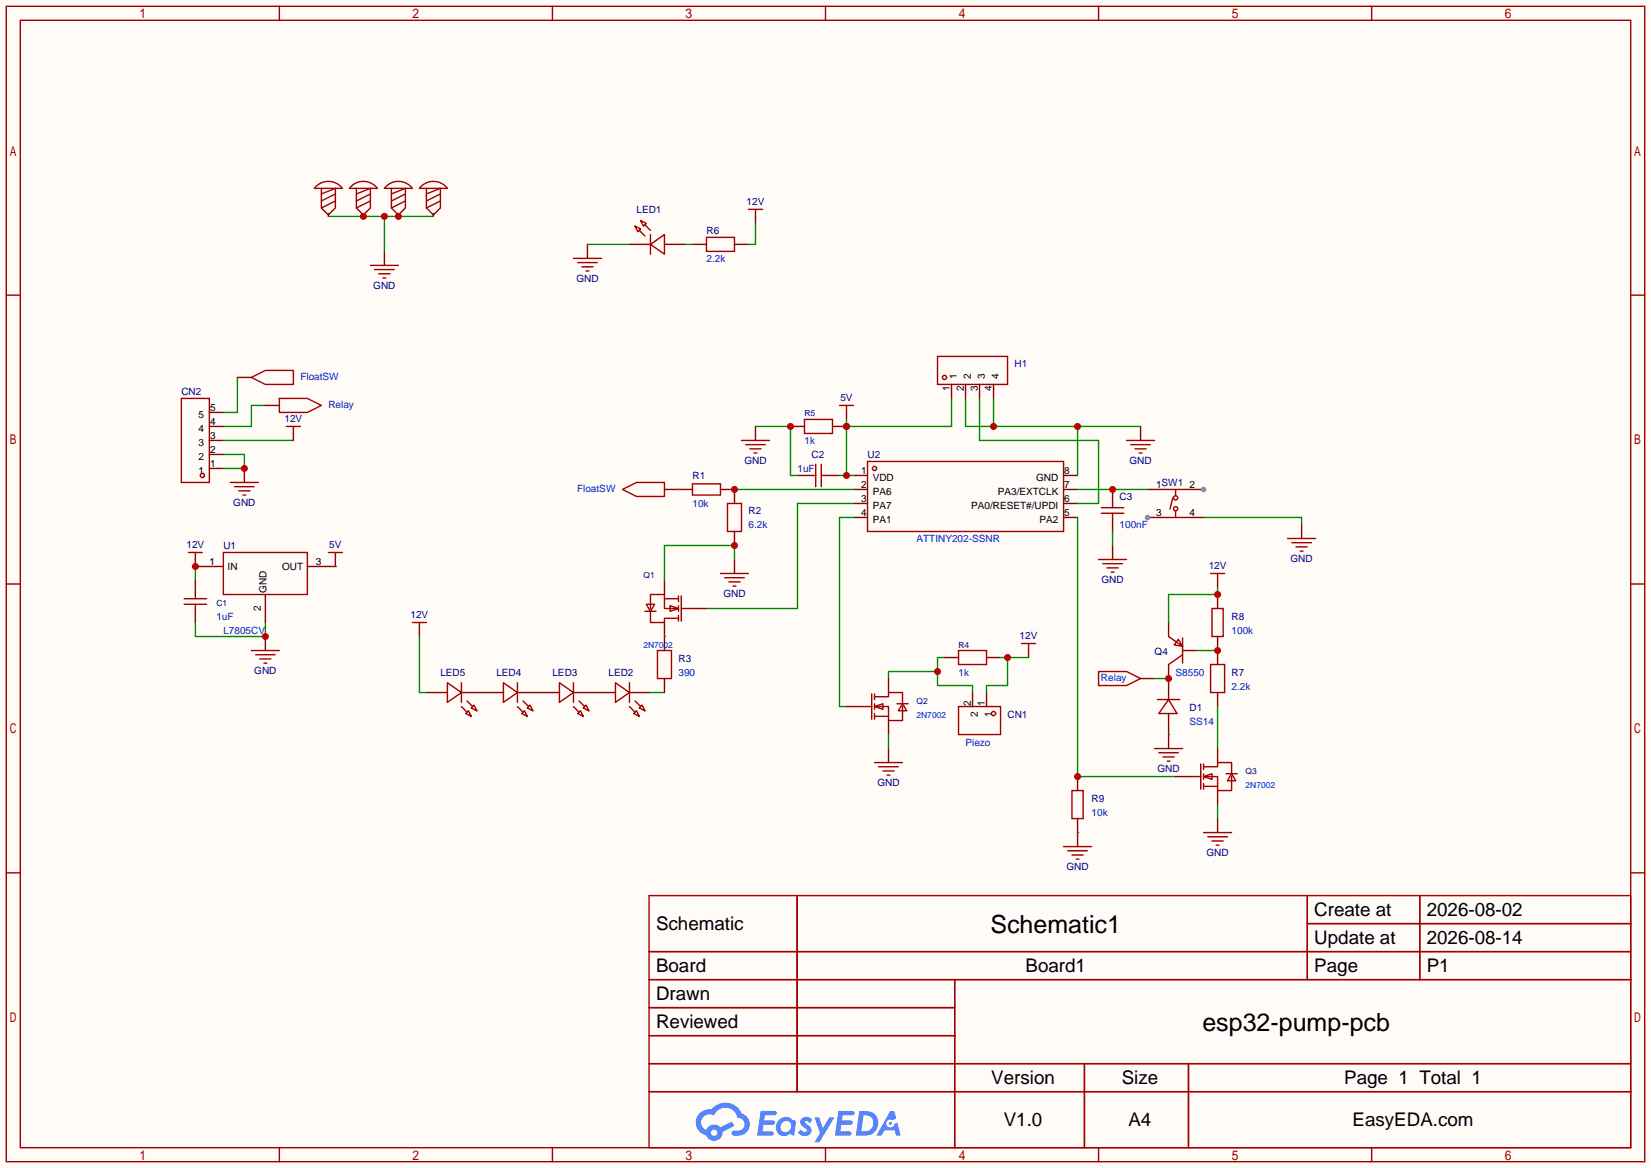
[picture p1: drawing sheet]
<svg xmlns="http://www.w3.org/2000/svg" width="299mm" height="212mm" viewBox="0 0 299 212" stroke-linecap="round" stroke-linejoin="round" font-family="sans-serif">
<path d="M0 0h299.5v211.8h-299.5z" fill="#fffcf7"/>
<g fill="none" stroke="#a10000" stroke-width=".25">
<path d="M1.1 1.1h297.2v209.6h-297.2zM3.7 3.7h292.1v204.5h-292.1zM50.7 1.1v2.6M100.2 1.1v2.6M149.7 1.1v2.6M199.3 1.1v2.6M248.8 1.1v2.6M1.1 53.5h2.6M295.8 53.5h2.5M1.1 105.9h2.6M295.8 105.9h2.5M1.1 158.3h2.6"/>
<path d="M295.8 158.3h2.5M117.7 162.4h178.1v45.8h-178.1zM117.7 172.6h178.1M117.7 177.7h178.1M144.6 162.4v35.6M173.2 177.7v30.5M237.1 162.4v15.3M237.1 167.5h58.7M257.5 162.4v15.3M117.7 182.8h55.5M117.7 192.9h178.1M117.7 187.8h55.5"/>
<path d="M117.7 198h178.1M196.7 192.9v15.3M215.6 192.9v15.3M50.7 208.2v2.5M100.2 208.2v2.5M149.7 208.2v2.5M199.3 208.2v2.5M248.8 208.2v2.5"/>
</g>
<g fill="#5487ff">
<path d="M145.5 202.8a1.3 1.3 0 0 1 1.8 .3l-.4 .6a.54 .54 0 0 0-.9-.2l.1 .2a1.58 1.58 0 0 1 1.1 1.6 1.43 1.43 0 0 1-2.5 .1l.5-.6a.64 .64 0 0 0 .5 .5 .64 .64 0 0 0 .7-.3l-.2-.2a1.6 1.6 0 0 1-1-1.6z"/>
<path d="M147.7 202.7h.9l.7 1.9 1.1-1.9h.9l-2.7 4.5h-.9l1-1.7z"/>
<path d="M138 201.5h1.6a1.31 1.31 0 0 1 1.2 .2 .4 .4 0 0 1-.3 .6h-1.8l-.1 .9h1.6a.4 .4 0 0 1 .4 .4 .4 .4 0 0 1-.4 .4h-1.7l-.2 1.2h.8a1.23 1.23 0 0 1 1.2 .2 .39 .39 0 0 1-.3 .6h-2.7z"/>
<path d="M152.1 201.5h1.6a1.32 1.32 0 0 1 1.3 .2 .39 .39 0 0 1-.4 .6h-1.7l-.2 .9h1.7a.4 .4 0 0 1 .3 .4 .4 .4 0 0 1-.4 .4h-1.7l-.2 1.2h.8a1.23 1.23 0 0 1 1.2 .2 .39 .39 0 0 1-.3 .6h-2.7z"/>
<path d="M161.5 201.5h.7l.4 1.3-.7 .4a.75 .75 0 0 0-1.1 .3 .75 .75 0 0 0 .5 1 .75 .75 0 0 0 .9-.6l.6-.3 .6 2.4h-.9l-.2-1h-1.9l-.5 1h-.9z"/>
<path d="M155.9 201.5l-.7 4.5h1.5a2.27 2.27 0 0 0 2.6-2.3 2.27 2.27 0 0 0-2.7-2.2zM156.6 202.3a1.5 1.5 0 0 1 1.8 1.5 1.5 1.5 0 0 1-1.9 1.4h-.3z"/>
<path d="M141.3 203.1a1.62 1.62 0 0 0-.4 2.1 1.62 1.62 0 0 0 2 .7l.4-.3 .3 .3 .5 .1 .3-2.5-.2-.3h-.4a1.58 1.58 0 0 0-2.5-.1zM141.9 203.6a.99 .99 0 0 1 1.6 .3 .99 .99 0 0 1-.9 1.4 .94 .94 0 0 1-1-.5 .94 .94 0 0 1 .3-1.2z"/>
<path d="M126.9 201.9a2.37 2.37 0 0 0 1.2 4 1.54 1.54 0 0 0 1.7 1 1.54 1.54 0 0 0 1.3-1.6l2.1-1.1-.5-.8-2 1.1a1.57 1.57 0 0 0-2.6 .4 1.5 1.5 0 0 1-.8-2.1 1.5 1.5 0 0 1 2.2-.5 2.23 2.23 0 0 1 2.3-1.4 2.23 2.23 0 0 1 2 1.8 1.16 1.16 0 0 1 1.2 1.1 1.16 1.16 0 0 1-1 1.3h-.7a.47 .47 0 0 0-.6 .3 .47 .47 0 0 0 .4 .6 2.23 2.23 0 0 0 2.3-.7 2.23 2.23 0 0 0 .4-2.3 2.16 2.16 0 0 0-1.3-1.1 3.2 3.2 0 0 0-5.4-.7l-1.2 .1zM129 205.4a.58 .58 0 0 1 1.1 0 .58 .58 0 0 1-1.1 0z"/>
<circle cx="161.5" cy="203.8" r=".28"/>
</g>
<g fill="none" stroke="#a10000" stroke-width=".25">
<path d="M57.5 33.7a3.2 3.2 0 0 1 4.6 .5h-5.1zM58.3 34.2v3.5l1.3 1.3 1.2-1.3v-3.5l-2.5 1M60.8 35.2l-2.5 1.2M60.8 36.4l-2.5 1.3M63.8 33.7a3.2 3.2 0 0 1 4.7 .5h-5.1zM64.6 34.2v3.5l1.3 1.3 1.3-1.3v-3.5l-2.6 1M67.2 35.2l-2.6 1.2M67.2 36.4l-2.6 1.3M70.2 33.7a3.2 3.2 0 0 1 4.6 .5h-5.1zM71 34.2v3.5l1.3 1.3 1.2-1.3v-3.5l-2.5 1M73.5 35.2l-2.5 1.2M73.5 36.4l-2.5 1.3"/>
<path d="M76.5 33.7a3.2 3.2 0 0 1 4.7 .5h-5.1zM77.3 34.2v3.5l1.3 1.3 1.3-1.3v-3.5l-2.6 1M79.9 35.2l-2.6 1.2M79.9 36.4l-2.6 1.3M67.2 48.1h5.1M67.9 48.9h3.6M68.7 49.7h2M69.5 50.4h.5M104 46.9h5.1M104.8 47.6h3.5M105.5 48.4h2.1M106.3 49.1h.5"/>
<path d="M134.5 79.9h5.1M204.3 79.9h5.1M41.8 87.5h5.1M42.5 88.3h3.6M43.3 89h2M44.1 89.8h.5M135.3 80.6h3.5M136 81.4h2M136.8 82.2h.5M199.8 93.1h4M199.8 92.1h4M201.8 91.3v.8"/>
<path d="M201.8 93.1v.8M205.1 80.6h3.6M205.9 81.4h2M206.6 82.2h.5M233.6 97.7h5M234.3 98.4h3.6M235.1 99.2h2M235.8 99.9h.5M45.6 118h5.1M46.4 118.7h3.5M47.1 119.5h2M130.7 104h5.1"/>
<path d="M131.4 104.8h3.6M132.2 105.5h2M133 106.3h.5M199.3 101.5h5M200 102.2h3.6M200.8 103h2M201.5 103.8h.6M47.9 120.3h.5M158.6 138.3h5.1M159.4 139.1h3.5M160.1 139.8h2.1M209.4 135.8h5.1"/>
<path d="M210.2 136.5h3.5M210.9 137.3h2.1M211.7 138h.5M160.9 140.6h.5M192.9 153.5h5.1M193.7 154.3h3.5M194.4 155.1h2.1M195.2 155.8h.5M218.3 151h5.1M219.1 151.8h3.5M219.8 152.5h2.1M220.6 153.3h.5"/>
</g>
<g fill="none" stroke="#870000" stroke-width=".25">
<path d="M59.6 38.7v.5M65.9 38.7v.5M72.3 38.7v.5M78.6 38.7v.5M69.7 45.6v2.5M106.6 44.3v2.6M137 77.3v2.6M206.9 77.3v2.6M44.3 85v2.5M201.8 88.8v2.5M201.8 93.9v2.5M201.8 98.9v2.6"/>
<path d="M236.1 95.1v2.6M48.1 115.4v2.6M133.2 101.5v2.5M161.2 135.8v2.5M212 133.2v2.6M195.5 151v2.5M220.9 148.5v2.5"/>
</g>
<path d="M59.6 39.2h19M69.7 39.2v6.4" fill="none" stroke="#008700" stroke-width=".25"/>
<g fill="#c00">
<circle cx="65.9" cy="39.2" r=".63"/>
<circle cx="69.7" cy="39.2" r=".63"/>
<circle cx="72.3" cy="39.2" r=".63"/>
</g>
<path d="M208.2 93.9h2.5M215.8 93.9h2.5" fill="none" stroke="#870000" stroke-width=".25"/>
<circle cx="208.2" cy="93.9" r=".51" fill="#999"/>
<path d="M215.8 88.8h2.5" fill="none" stroke="#870000" stroke-width=".25"/>
<circle cx="218.3" cy="88.8" r=".51" fill="#999"/>
<g fill="none" stroke="#870000" stroke-width=".25">
<path d="M114.2 44.3h2.5M121.8 44.3h2.5M38 79.9h2.5M38 77.3h2.5M38 74.8h2.5M38 85h2.5M38 82.4h2.5M208.2 88.8h2.5M77.3 125.6h2.6M85 125.6h5M95.1 125.6h5.1M105.3 125.6h5.1"/>
<path d="M115.4 125.6h2.6"/>
</g>
<g fill="none" stroke="#a10000" stroke-width=".25">
<path d="M115.2 41l1 .5-.5 .5zM116 41.8l1 1M116.2 40l1 .5-.5 .5zM116.7 44.3h1.3M117 40.8l1 1M118 44.3l2.5-1.8v3.6zM118 42.5v3.6M120.5 44.3h1.3M32.9 72.3h5.1v15.2h-5.1zM210.7 93.9h5.1M210.7 88.8h5.1M212.7 90.3l-.5 2"/>
<path d="M213.2 88.8v1M213.2 92.8v1M79.9 125.6h1.3M81.2 123.8l2.5 1.8-2.5 1.8zM83.7 125.6h1.3M83.7 128.1l1 1.1M83.7 123.8v3.6M84.7 127.1l1 1M85 128.9l.5 1-1-.5zM86 127.9l.5 1-1-.5zM90 125.6h1.3M91.3 123.8l2.6 1.8-2.6 1.8z"/>
<path d="M93.9 125.6h1.2M93.9 128.1l1 1.1M93.9 123.8v3.6M94.9 127.1l1 1M95.1 128.9l.5 1-1-.5zM95.6 128.4l.5-.5 .5 1zM100.2 125.6h1.3M101.5 123.8l2.5 1.8-2.5 1.8zM104 125.6h1.3M104 128.1l1 1.1M104 123.8v3.6M104.8 129.4l.5-.5 .5 1z"/>
<path d="M105 127.1l1 1M105.8 128.4l.5-.5 .5 1zM110.4 125.6h1.2M111.6 123.8l2.6 1.8-2.6 1.8zM114.2 128.1l1 1.1M114.2 125.6h1.2M114.2 123.8v3.6M115.2 127.1l1 1M115.4 128.9l.6 1-1.1-.5zM116 128.4l.5-.5 .5 1z"/>
<circle cx="36.7" cy="86.2" r=".38"/>
<circle cx="213.2" cy="92.3" r=".38"/>
<circle cx="213.2" cy="90.3" r=".38"/>
</g>
<path d="M40.5 79.9h12.7M40.5 82.4h3.8v2.6h-3.8M87.5 125.6h.1M97.7 125.6h.1M107.8 125.6h.1" fill="none" stroke="#008700" stroke-width=".25"/>
<circle cx="44.3" cy="85" r=".63" fill="#c00"/>
<g fill="none" stroke="#870000" stroke-width=".25">
<path d="M137 39.2v1.3M43.1 68.5h2.5M53.2 78.6v1.3M153.5 74.8v1.3M144.7 86.2h2.5M149.7 86.2h2.6M35.4 101.5v1.2h5.1M35.4 105.3v2.5M35.4 110.4v2.5M48.1 107.8v5.1M60.8 101.5v1.2h-5M76.1 114.2v1.2"/>
<path d="M186.6 118v1.3M220.9 105.3v1.3"/>
</g>
<g fill="none" stroke="#a10000" stroke-width=".25">
<path d="M135.8 38h2.5M137 38v1.2M45.6 68.5l2.5-1.3h5.1v2.5h-5.1zM51.9 77.3h2.6M53.2 77.3v1.3M152.3 73.5h2.5M153.5 73.5v1.3M147.2 86.2h.8M148 84.2v4.1M149 84.2v4.1M149 86.2h.7M33.4 108.6h4.1"/>
<path d="M33.4 109.6h4.1M34.2 100.2h2.5M35.4 100.2v1.3M35.4 107.8v.8M35.4 109.6v.8M40.5 100.2h15.3v7.6h-15.3zM59.6 100.2h2.5M60.8 100.2v1.3M74.8 112.9h2.5M76.1 112.9v1.3M185.3 116.7h2.5M186.6 116.7v1.3"/>
<path d="M219.6 104h2.5M220.9 104v1.3"/>
</g>
<path d="M43.1 68.5v6.3h-2.6M48.1 73.5h-2.5v3.8h-5.1M35.4 112.9v2.5h12.7v-2.5" fill="none" stroke="#008700" stroke-width=".25"/>
<circle cx="48.1" cy="115.4" r=".63" fill="#c00"/>
<path d="M35.4 102.7v2.6" fill="none" stroke="#008700" stroke-width=".25"/>
<circle cx="35.4" cy="102.7" r=".63" fill="#c00"/>
<g fill="none" stroke="#a10000" stroke-width=".25">
<path d="M157.4 83.7h35.5v12.7h-35.5z"/>
<circle cx="158.6" cy="85" r=".38"/>
</g>
<path d="M154.8 86.2h2.6M154.8 88.8h2.6M154.8 91.3h2.6M154.8 93.9h2.6M192.9 86.2h2.6M192.9 88.8h2.6M192.9 91.3h2.6M192.9 93.9h2.6" fill="none" stroke="#870000" stroke-width=".25"/>
<path d="M153.5 76.1v10.1M172.6 72.3v5h-19.1M152.3 86.2h2.5M60.8 102.7h.1" fill="none" stroke="#008700" stroke-width=".25"/>
<g fill="#c00">
<circle cx="153.5" cy="86.2" r=".63"/>
<circle cx="153.5" cy="77.3" r=".63"/>
</g>
<path d="M137 77.3h6.4v8.9h1.3M154.8 93.9h-2.5v34.2h1.2M171.3 119.3h-1.2v5h6.3v1.3M170.1 121.8h-8.9v1.3" fill="none" stroke="#008700" stroke-width=".25"/>
<circle cx="170.1" cy="121.8" r=".63" fill="#c00"/>
<path d="M133.2 88.8h21.6M195.5 93.9v46.9h17.7" fill="none" stroke="#008700" stroke-width=".25"/>
<path d="M120.5 88.8h5.1M130.7 88.8h2.5M195.5 140.8v2.6" fill="none" stroke="#870000" stroke-width=".25"/>
<path d="M112.9 88.8l2.5-1.3h5.1v2.5h-5.1zM125.6 87.8h5.1v2h-5.1zM194.4 143.4h2.1v5.1h-2.1z" fill="none" stroke="#a10000" stroke-width=".25"/>
<circle cx="195.5" cy="140.8" r=".63" fill="#c00"/>
<path d="M133.2 88.8v2.5M195.5 148.5v2.5" fill="none" stroke="#870000" stroke-width=".25"/>
<path d="M123.1 88.8h.1" fill="none" stroke="#008700" stroke-width=".25"/>
<path d="M132 91.3h2.5v5.1h-2.5z" fill="none" stroke="#a10000" stroke-width=".25"/>
<circle cx="133.2" cy="88.8" r=".63" fill="#c00"/>
<path d="M133.2 96.4v2.5" fill="none" stroke="#870000" stroke-width=".25"/>
<path d="M195.5 88.8h12.7" fill="none" stroke="#008700" stroke-width=".25"/>
<circle cx="201.8" cy="88.8" r=".63" fill="#c00"/>
<path d="M154.8 91.3h-10.1v19.1h-16.6M218.3 93.9h17.8v1.2M133.2 101.5v-2.6h-12.7v6.4" fill="none" stroke="#008700" stroke-width=".25"/>
<path d="M120.5 105.3v2.5M120.5 112.9v2.5M125.6 110.4h2.5M153.5 128.1h2.6M161.2 123.1v2.5M161.2 130.7v2.5M220.9 135.8v2.5M213.2 140.8h2.6M220.9 143.4v2.5" fill="none" stroke="#870000" stroke-width=".25"/>
<g fill="none" stroke="#a10000" stroke-width=".25">
<path d="M117 110.9h2M117.2 109.6h1.5l-.7 1.3zM118 110.4v-2.6h2.5v2.6h2.6M118 110.9v2h2.5v-.8h2.6M120.5 108.6h2.6M121.5 109.9l1.6 .5-1.6 .5zM123.1 108.1v1M123.1 109.9v1M123.1 111.6v1M123.6 110.4h2M123.6 108.1v4.5M156.1 128.1h2"/>
<path d="M158.1 125.9v4.5M158.6 128.1h2.6v2.6h2.5v-2.6M158.6 126.4h2.6v-.8h2.5v2M158.6 128.1l1.5-.5v1.1zM158.6 125.9v1M158.6 127.6v1.1M158.6 129.4v1M158.6 129.9h2.6M162.7 127.6h2M163.7 127.6l.8 1.3h-1.6zM217.8 138.6v4.5M218.3 139.1h2.6v-.8h2.5v2"/>
<path d="M218.3 138.6v1M215.8 140.8h2M218.3 140.8h2.6v2.6h2.5v-2.6M218.3 140.8l1.5-.5v1.1zM218.3 140.3v1.1M218.3 142.1v1M218.3 142.6h2.6M222.4 140.3h2M223.4 140.3l.8 1.3h-1.6z"/>
</g>
<circle cx="133.2" cy="98.9" r=".63" fill="#c00"/>
<path d="M175.1 72.3v5h31.8M177.7 72.3v7.6h21.6v11.4h-3.8M180.2 72.3v5M195.5 77.3v8.9M76.1 115.4v10.2h1.2M118 125.6h2.5" fill="none" stroke="#008700" stroke-width=".25"/>
<path d="M119.3 118h2.5v5.1h-2.5z" fill="none" stroke="#a10000" stroke-width=".25"/>
<path d="M120.5 115.4v2.6M120.5 123.1v2.5" fill="none" stroke="#870000" stroke-width=".25"/>
<g fill="#c00">
<circle cx="195.5" cy="77.3" r=".63"/>
<circle cx="180.2" cy="77.3" r=".63"/>
</g>
<g fill="none" stroke="#a10000" stroke-width=".25">
<path d="M173.9 128.1h7.6v5.1h-7.6z"/>
<circle cx="180.2" cy="129.4" r=".38"/>
</g>
<path d="M143.4 77.3h2.5M176.4 125.6v2.5M178.9 125.6v2.5" fill="none" stroke="#870000" stroke-width=".25"/>
<circle cx="143.4" cy="77.3" r=".63" fill="#c00"/>
<path d="M151 77.3h2.5" fill="none" stroke="#870000" stroke-width=".25"/>
<circle cx="153.5" cy="77.3" r=".63" fill="#c00"/>
<path d="M128.1 43.1h5.1v2.5h-5.1zM145.9 76.1h5.1v2.5h-5.1zM173.9 118h5v2.5h-5zM219.6 120.5h2.5v5.1h-2.5z" fill="none" stroke="#a10000" stroke-width=".25"/>
<path d="M125.6 44.3h2.5M133.2 44.3h2.6M171.3 119.3h2.6M178.9 119.3h2.6M220.9 118v2.5M220.9 125.6v2.5" fill="none" stroke="#870000" stroke-width=".25"/>
<path d="M106.6 44.3h7.6M124.3 44.3h1.3M137 40.5v3.8h-1.2M120.5 115.4h.1M181.5 119.3h5.1M182.8 119.3v5h-3.9v1.3M161.2 133.2v2.6" fill="none" stroke="#008700" stroke-width=".25"/>
<circle cx="182.8" cy="119.3" r=".63" fill="#c00"/>
<path d="M48.1 73.5h2.6M212 112.9v2.5M214.5 118h2.5M220.9 107.8v2.6M220.9 115.4v2.6M212 120.5v2.6" fill="none" stroke="#870000" stroke-width=".25"/>
<path d="M50.7 72.3h5.1l2.5 1.2-2.5 1.3h-5.1zM212 115.4l2.5 1.8M213.7 116l.8 1.2-1.5-.2zM214.5 118.7l-2.5 1.8M214.5 115.7v4.6M219.8 110.4h2.1v5h-2.1z" fill="none" stroke="#a10000" stroke-width=".25"/>
<path d="M220.9 106.6v1.2h-8.9v5.1M220.9 128.1v7.7M220.9 145.9v2.6" fill="none" stroke="#008700" stroke-width=".25"/>
<circle cx="220.9" cy="107.8" r=".63" fill="#c00"/>
<path d="M217 118h3.9" fill="none" stroke="#008700" stroke-width=".25"/>
<circle cx="220.9" cy="118" r=".63" fill="#c00"/>
<path d="M206.9 123.1h2.5M212 123.1v3.8" fill="none" stroke="#870000" stroke-width=".25"/>
<path d="M199.3 121.8h5l2.6 1.3-2.6 1.2h-5z" fill="none" stroke="#a10000" stroke-width=".25"/>
<path d="M209.4 123.1h2.6" fill="none" stroke="#008700" stroke-width=".25"/>
<circle cx="212" cy="123.1" r=".63" fill="#c00"/>
<path d="M172.6 69.7v2.6M175.1 69.7v2.6M177.7 69.7v2.6M180.2 69.7v2.6M212 129.4v3.8" fill="none" stroke="#870000" stroke-width=".25"/>
<g fill="none" stroke="#a10000" stroke-width=".25">
<path d="M170.1 64.6h12.7v5.1h-12.7zM209.9 126.9h4.1M212 126.9l1.5 2.5h-3.3z"/>
<circle cx="171.3" cy="68.5" r=".38"/>
</g>
<path d="M201.8 96.4v2.5M212 133.2h.1M195.5 151h.1" fill="none" stroke="#008700" stroke-width=".25"/>
<g font-size="4.5">
<text x="179.6" y="169.2">Schematic1</text>
<text x="218.1" y="187">esp32-pump-pcb</text>
</g>
<g font-size="3.4">
<text x="238.4" y="166.1">Create at</text>
<text x="258.8" y="166.1">2026-08-02</text>
<text x="119" y="168.7">Schematic</text>
<text x="238.4" y="171.2">Update at</text>
<text x="258.8" y="171.2">2026-08-14</text>
<text x="119" y="176.3">Board</text>
<text x="186" y="176.3">Board1</text>
<text x="238.4" y="176.3">Page</text>
<text x="258.8" y="176.3">P1</text>
<text x="119" y="181.4">Drawn</text>
<text x="119" y="186.5">Reviewed</text>
<text x="179.8" y="196.6">Version</text>
<text x="203.5" y="196.6">Size</text>
<text x="243.8" y="196.6">Page 1 Total 1</text>
<text x="182.1" y="204.2">V1.0</text>
<text x="204.7" y="204.2">A4</text>
<text x="245.3" y="204.2">EasyEDA.com</text>
</g>
<g font-size="1.8" fill="#000080">
<text x="115.4" y="38.7">LED1</text>
<text x="135.4" y="37.2">12V</text>
<text x="128.1" y="42.5">R6</text>
<text x="67.7" y="52.4">GND</text>
<text x="104.5" y="51.1">GND</text>
<text x="32.9" y="71.7">CN2</text>
<text x="184" y="66.6">H1</text>
<text x="51.6" y="76.5">12V</text>
<text x="152.4" y="72.7">5V</text>
<text x="147.2" y="83.1">C2</text>
<text x="157.4" y="83.1">U2</text>
<text x="125.6" y="87">R1</text>
<text x="135" y="84.2">GND</text>
<text x="204.9" y="84.2">GND</text>
<text x="42.3" y="91.8">GND</text>
<text x="135.8" y="93.3">R2</text>
<text x="203.1" y="90.8">C3</text>
<text x="33.8" y="99.4">12V</text>
<text x="40.5" y="99.7">U1</text>
<text x="59.7" y="99.4">5V</text>
<text x="234.1" y="101.9">GND</text>
<text x="199.8" y="105.8">GND</text>
<text x="219.2" y="103.2">12V</text>
<text x="74.5" y="112.1">12V</text>
<text x="131.2" y="108.3">GND</text>
<text x="223.4" y="112.4">R8</text>
<text x="123.1" y="120">R3</text>
<text x="185" y="115.9">12V</text>
<text x="209.4" y="118.7">Q4</text>
<text x="46.1" y="122.3">GND</text>
<text x="79.9" y="122.5">LED5</text>
<text x="90" y="122.5">LED4</text>
<text x="100.2" y="122.5">LED3</text>
<text x="110.4" y="122.5">LED2</text>
<text x="223.4" y="122.5">R7</text>
<text x="182.8" y="130.1">CN1</text>
<text x="215.8" y="128.9">D1</text>
<text x="159.1" y="142.6">GND</text>
<text x="209.9" y="140">GND</text>
<text x="198" y="145.4">R9</text>
<text x="218.8" y="155.3">GND</text>
<text x="193.4" y="157.8">GND</text>
</g>
<g font-size="1.8" fill="#00f">
<text x="128.1" y="47.6">2.2k</text>
<text x="54.5" y="68.9">FloatSW</text>
<text x="59.6" y="74">Relay</text>
<text x="145.9" y="80.6">1k</text>
<text x="104.7" y="89.2">FloatSW</text>
<text x="144.7" y="85.7">1uF</text>
<text x="125.6" y="92">10k</text>
<text x="135.8" y="95.8">6.2k</text>
<text x="203.1" y="95.8">100nF</text>
<text x="166.2" y="98.4">ATTINY202-SSNR</text>
<text x="39.2" y="112.4">1uF</text>
<text x="40.5" y="114.9">L7805CV</text>
<text x="223.4" y="114.9">100k</text>
<text x="123.1" y="122.5">390</text>
<text x="173.9" y="122.5">1k</text>
<text x="199.7" y="123.5">Relay</text>
<text x="213.2" y="122.5">S8550</text>
<text x="223.4" y="125.1">2.2k</text>
<text x="215.8" y="131.4">SS14</text>
<text x="175.1" y="135.2">Piezo</text>
<text x="198" y="147.9">10k</text>
</g>
<g font-size="1.8">
<text x="172.3" y="70.9" transform="rotate(-90 172.3 70.9)">1</text>
<text x="173.6" y="68.8" transform="rotate(-90 173.6 68.8)">1</text>
<text x="174.8" y="70.9" transform="rotate(-90 174.8 70.9)">2</text>
<text x="176.1" y="68.8" transform="rotate(-90 176.1 68.8)">2</text>
<text x="177.4" y="70.9" transform="rotate(-90 177.4 70.9)">3</text>
<text x="178.6" y="68.8" transform="rotate(-90 178.6 68.8)">3</text>
<text x="179.9" y="70.9" transform="rotate(-90 179.9 70.9)">4</text>
<text x="181.2" y="68.8" transform="rotate(-90 181.2 68.8)">4</text>
<text x="36" y="75.8">5</text>
<text x="38.1" y="77">4</text>
<text x="38.1" y="74.5">5</text>
<text x="36" y="83.4">2</text>
<text x="36" y="80.8">3</text>
<text x="36" y="78.3">4</text>
<text x="38.1" y="82.1">2</text>
<text x="38.1" y="79.6">3</text>
<text x="36" y="85.9">1</text>
<text x="38.1" y="84.7">1</text>
<text x="156.2" y="85.9">1</text>
<text x="156.2" y="88.5">2</text>
<text x="158.3" y="87.2">VDD</text>
<text x="158.3" y="89.7">PA6</text>
<text x="181" y="89.7">PA3/EXTCLK</text>
<text x="187.9" y="87.2">GND</text>
<text x="193" y="88.5">7</text>
<text x="193" y="85.9">8</text>
<text x="209.7" y="88.5">1SW1</text>
<text x="215.8" y="88.5">2</text>
<text x="156.2" y="91">3</text>
<text x="156.2" y="93.5">4</text>
<text x="158.3" y="92.3">PA7</text>
<text x="158.3" y="94.8">PA1</text>
<text x="176.1" y="92.3">PA0/RESET#/UPDI</text>
<text x="188.5" y="94.8">PA2</text>
<text x="193" y="93.5">5</text>
<text x="193" y="91">6</text>
<text x="209.7" y="93.5">3</text>
<text x="215.8" y="93.5">4</text>
<text x="38" y="102.4">1</text>
<text x="41.3" y="103.4">IN</text>
<text x="48.4" y="107.5" transform="rotate(-90 48.4 107.5)">GND</text>
<text x="51.2" y="103.4">OUT</text>
<text x="57.3" y="102.4">3</text>
<text x="47.3" y="110.8" transform="rotate(-90 47.3 110.8)">2</text>
<text x="176.1" y="128" transform="rotate(-90 176.1 128)">2</text>
<text x="177.4" y="130.1" transform="rotate(-90 177.4 130.1)">2</text>
<text x="178.6" y="128" transform="rotate(-90 178.6 128)">1</text>
<text x="179.9" y="130.1" transform="rotate(-90 179.9 130.1)">1</text>
</g>
<g font-size="1.5" fill="#000080">
<text x="145.9" y="75.5">R5</text>
<text x="116.7" y="104.7">Q1</text>
<text x="39.2" y="109.8">C1</text>
<text x="173.9" y="117.4">R4</text>
<text x="166.2" y="127.6">Q2</text>
<text x="225.9" y="140.3">Q3</text>
</g>
<g font-size="1.5" fill="#00f">
<text x="116.7" y="117.4">2N7002</text>
<text x="166.2" y="130.1">2N7002</text>
<text x="225.9" y="142.8">2N7002</text>
</g>
</svg>
